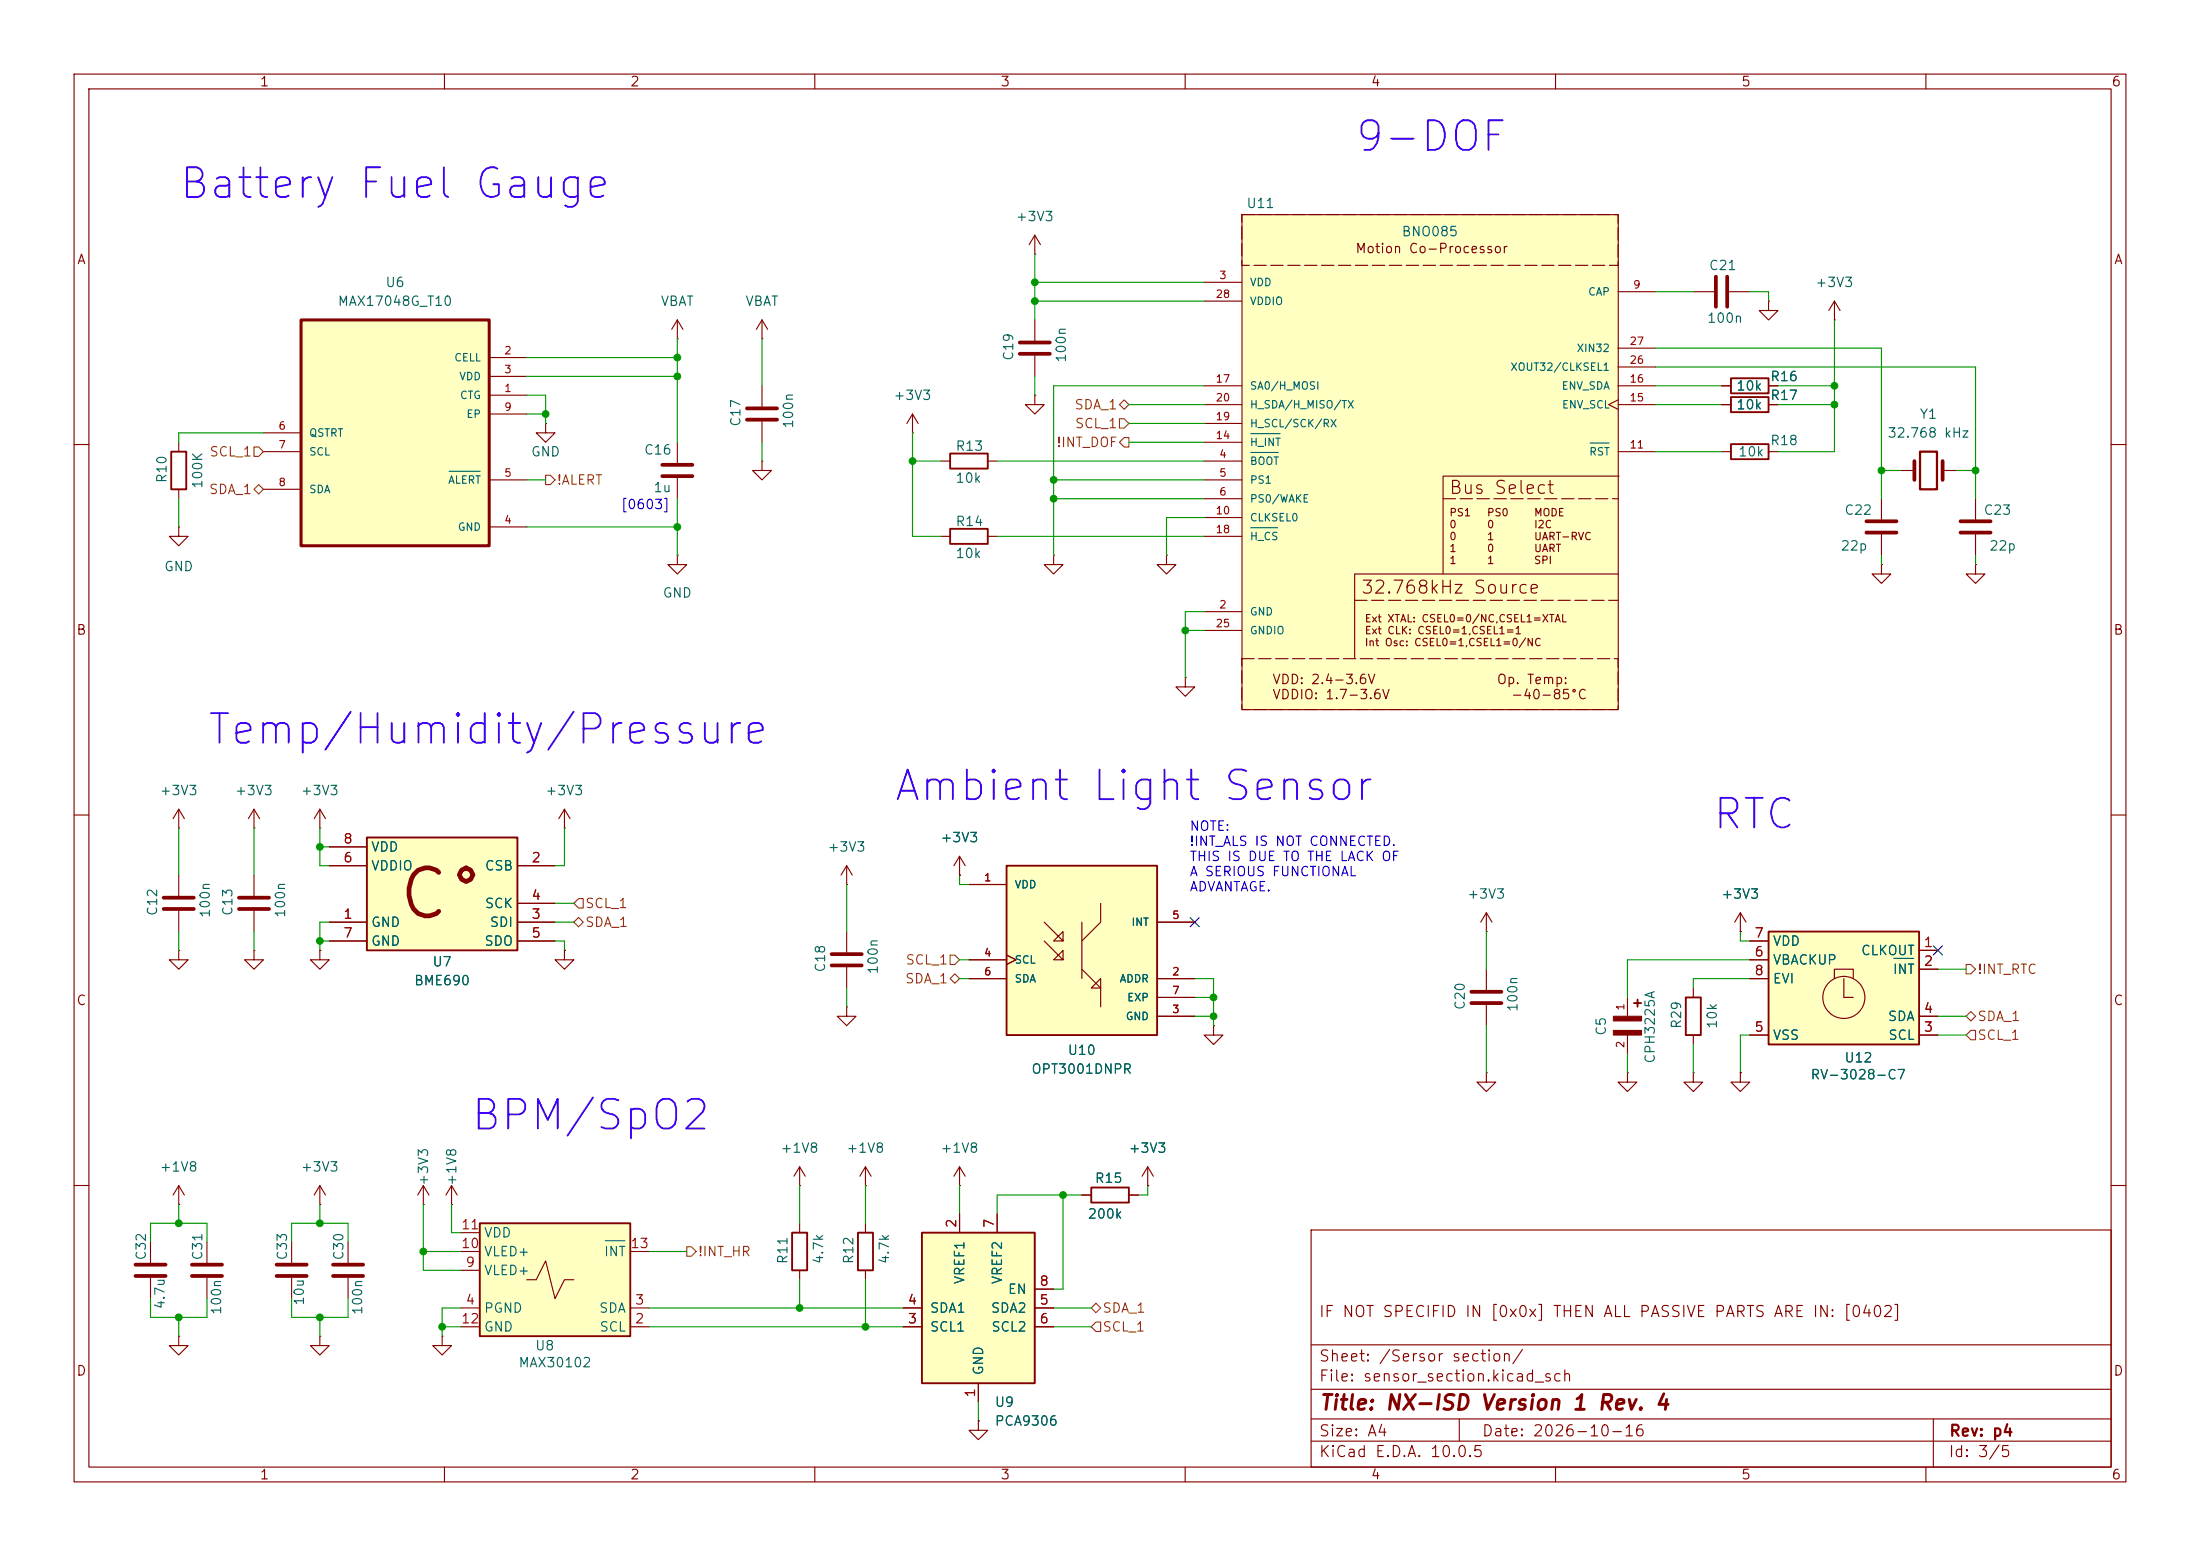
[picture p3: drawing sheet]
<svg xmlns="http://www.w3.org/2000/svg" width="297mm" height="210mm" viewBox="0 0 297 210" stroke-linecap="round" stroke-linejoin="round" font-family="sans-serif">
<g fill="none" stroke="#840000" stroke-width=".15">
<path d="M10 10h277v190h-277zM12 12h273v186h-273zM60 10v2M110 10v2M160 10v2M210 10v2M260 10v2M10 60h2M285 60h2M10 110h2M114.3 119.4h.1M114.3 116.8l-.8 1.3"/>
<path d="M114.3 116.8l.8 1.3M114.3 116.8v2.6M285 110h2M10 160h2M177 166h108v32h-108zM285 160h2M60 198v2M110 198v2M160 198v2M177 194.5h108M177 191.5h108M177 187.5h108"/>
<path d="M177 181.5h108M197 191.5v3M210 198v2M260 198v2M261 191.5v6.5"/>
</g>
<path d="M124.5 166.4h15.2v20.3h-15.2z" fill="#ffffc2"/>
<path d="M233.7 53.6h5.1v2h-5.1zM233.7 51.1h5.1v2h-5.1zM233.7 59.9h5.1v2.1h-5.1zM124.5 166.4h15.2v20.3h-15.2z" fill="none" stroke="#840000" stroke-width=".25"/>
<g fill="none" stroke="#840000" stroke-width=".15">
<path d="M91.4 45.7h.1M91.4 43.2l-.7 1.3M91.4 43.2l.8 1.3M91.4 43.2v2.5M102.9 45.7h.1M102.9 43.2l-.8 1.3M102.9 43.2l.7 1.3M102.9 43.2v2.5M232.4 54.6h1.3M232.4 52.1h1.3M238.8 54.6h1.2M238.8 52.1h1.2"/>
<path d="M24.1 71.1v1.3h1.3l-1.3 1.3-1.2-1.3h1.2M24.1 71.1h.1M91.4 74.9v1.3h1.3l-1.3 1.3-1.2-1.3h1.2M91.4 74.9h.1M232.4 61h1.3M238.8 61h1.2M254 67.3v2.8M254 72.1v2.8M24.1 111.8h.1M24.1 109.2v2.6M24.1 118.1v2.8M24.1 109.2l-.7 1.3"/>
<path d="M24.1 109.2l.8 1.3M34.3 111.8h.1M34.3 109.2v2.6M34.3 118.1v2.8M34.3 109.2l-.8 1.3M34.3 109.2l.8 1.3M43.2 111.8h.1M43.2 109.2l-.8 1.3M43.2 109.2l.7 1.3M43.2 109.2v2.6M76.2 111.8h.1M76.2 109.2l-.8 1.3"/>
<path d="M76.2 109.2l.8 1.3M76.2 109.2v2.6M24.1 128.3v1.2h1.3l-1.3 1.3-1.2-1.3h1.2M24.1 128.3h.1M24.1 122.9v2.8M34.3 128.3v1.2h1.3l-1.3 1.3-1.3-1.3h1.3M34.3 128.3h.1M34.3 122.9v2.8M43.2 128.3v1.2h1.2l-1.2 1.3-1.3-1.3h1.3M43.2 128.3h.1M76.2 128.3v1.2h1.3l-1.3 1.3-1.3-1.3h1.3M76.2 128.3h.1"/>
<path d="M24.1 162.6h.1M24.1 160v2.6M24.1 160l-.7 1.3M24.1 160l.8 1.3M39.4 167.6v2.8M39.4 172.5v2.8M57.1 162.6h.1M57.1 160l-.7 1.3M57.1 160l.8 1.3M57.1 160v2.6M121.9 179.1h2.6M121.9 176.5h2.6"/>
<path d="M129.5 163.8v2.6M134.6 163.8v2.6M139.7 179.1h2.5M139.7 176.5h2.5M139.7 174h2.5M43.2 180.3v1.3h1.2l-1.2 1.3-1.3-1.3h1.3M43.2 180.3h.1M59.7 180.3v1.3h1.3l-1.3 1.3-1.3-1.3h1.3M59.7 180.3h.1M132.1 191.8v1.2h1.2l-1.2 1.3-1.3-1.3h1.3M132.1 191.8h.1M132.1 186.7v2.5"/>
</g>
<path d="M252 70.4h4M252 71.9h4M22.1 121.2h4.1M22.1 122.7h4.1M32.3 121.2h4M32.3 122.7h4M37.3 170.7h4.1M37.3 172.2h4.1" fill="none" stroke="#840000" stroke-width=".51"/>
<path d="M238.8 125.7h20.3v15.3h-20.3z" fill="#ffffc2"/>
<path d="M238.8 125.7h20.3v15.3h-20.3zM147.3 160.3h5.1v2h-5.1z" fill="none" stroke="#840000" stroke-width=".25"/>
<g fill="none" stroke="#840000" stroke-width=".15">
<path d="M236.2 139.7h2.6M236.2 129.5h2.6M236.2 127h2.6M236.2 132.1h2.6M247.6 132.1v-1.3h2.6v1.3M248.9 132.1v2.5h1.3M259.1 128.3h2.5M259.1 130.8h2.5M259.1 139.7h2.5M259.1 137.2h2.5M47 167.6v2.8M47 172.5v2.8"/>
<path d="M146 161.3h1.3M152.4 161.3h1.3"/>
<circle cx="248.9" cy="134.6" r="2.84"/>
</g>
<path d="M255.7 129.4h2.6" fill="none" stroke="#006464" stroke-width=".15"/>
<path d="M45 170.7h4M45 172.2h4" fill="none" stroke="#840000" stroke-width=".51"/>
<path d="M49.5 113h20.3v15.3h-20.3z" fill="#ffffc2"/>
<path d="M49.5 113h20.3v15.3h-20.3zM227.6 134.6h2v5.1h-2z" fill="none" stroke="#840000" stroke-width=".25"/>
<g fill="none" stroke="#840000" stroke-width=".15">
<path d="M44.4 116.8h5.1M44.4 114.3h5.1M69.8 116.8h5.1M44.4 124.5h5.1M44.4 127h5.1M69.8 124.5h5.1M69.8 121.9h5.1M69.8 127h5.1M114.3 135.9v1.3h1.3l-1.3 1.2-1.3-1.2h1.3M114.3 135.9h.1M114.3 125.7v2.8M114.3 130.6v2.8"/>
<path d="M228.6 133.4v1.2M228.6 139.7v1.3M234.9 125.7h.1M234.9 123.2l-.7 1.3M234.9 123.2l.8 1.3M234.9 123.2v2.5M107.9 157.5l-.7 1.3M107.9 157.5l.8 1.3M107.9 157.5v2.5M219.7 144.8v1.3h1.3l-1.3 1.2-1.3-1.2h1.3M219.7 144.8h.1M228.6 144.8v1.3h1.3l-1.3 1.2-1.3-1.2h1.3"/>
<path d="M228.6 144.8h.1M234.9 144.8v1.3h1.3l-1.3 1.2-1.2-1.2h1.2M234.9 144.8h.1M43.2 162.6h.1M43.2 160l-.8 1.3M43.2 160l.7 1.3M43.2 160v2.6M107.9 160h.1"/>
</g>
<path d="M112.3 128.8h4M112.3 130.3h4" fill="none" stroke="#840000" stroke-width=".51"/>
<path d="M64.8 165.1h20.3v15.2h-20.3z" fill="#ffffc2"/>
<path d="M23.1 61h2v5h-2zM64.8 165.1h20.3v15.2h-20.3zM106.9 166.4h2.1v5.1h-2.1zM115.8 166.4h2.1v5.1h-2.1z" fill="none" stroke="#840000" stroke-width=".25"/>
<g fill="none" stroke="#840000" stroke-width=".15">
<path d="M24.1 59.7v1.3M73.7 57.2v1.2h1.2l-1.2 1.3-1.3-1.3h1.3M73.7 57.2h.1M91.4 59.7v2.8M102.9 52.1v2.8M102.9 56.9v2.8M24.1 66v1.3M91.4 64.5v2.8M102.9 62.2v1.3h1.2l-1.2 1.3-1.3-1.3h1.3M102.9 62.2h.1M219.7 134.6v2.6M219.7 139.7v2.5"/>
<path d="M129.5 157.5l-.7 1.3M129.5 157.5l.8 1.3M129.5 157.5v2.5M20.3 167.6v2.8M20.3 172.5v2.8M27.9 167.6v2.8M27.9 172.5v2.8M61 162.6h.1M61 160l-.8 1.3M61 160l.7 1.3M61 160v2.6M62.2 179.1h2.6"/>
<path d="M62.2 176.5h2.6M62.2 171.5h2.6M62.2 168.9h2.6M62.2 166.4h2.6M71.1 172.7h1.3l1.3-2.5 1.2 5.1 1.3-2.6h1.3M85.1 179.1h2.5M85.1 176.5h2.5M85.1 168.9h2.5M107.9 165.1v1.3M107.9 171.5v1.2M116.8 165.1v1.3M116.8 171.5v1.2"/>
<path d="M129.5 160h.1M24.1 180.3v1.3h1.3l-1.3 1.3-1.2-1.3h1.2M24.1 180.3h.1"/>
</g>
<path d="M81.7 167.5h2.7" fill="none" stroke="#006464" stroke-width=".15"/>
<g fill="#840000" stroke="#840000" stroke-width=".14">
<path d="M217.8 139.1h3.8v.6h-3.8z"/>
<path d="M217.8 137.2h3.8v.6h-3.8z"/>
</g>
<path d="M100.8 55.1h4.1M100.8 56.6h4.1M89.4 62.7h4.1M89.4 64.3h4.1M18.3 170.7h4.1M18.3 172.2h4.1M25.9 170.7h4.1M25.9 172.2h4.1" fill="none" stroke="#840000" stroke-width=".51"/>
<path d="M40.6 43.2h25.4v30.5h-25.4z" fill="#ffffc2"/>
<path d="M40.6 43.2h25.4v30.5h-25.4z" fill="none" stroke="#840000" stroke-width=".41"/>
<g fill="none" stroke="#840000" stroke-width=".15">
<path d="M35.6 58.4h5M66 53.3h5.1M66 48.3h5.1M66 50.8h5.1M66 55.9h5.1M123.2 58.4h.1M123.2 55.9l-.8 1.3M123.2 55.9l.8 1.3M123.2 55.9v2.5M139.7 53.3v1.3h1.3l-1.3 1.3-1.3-1.3h1.3M139.7 53.3h.1M139.7 43.2v2.8"/>
<path d="M139.7 48v2.8M35.6 61h5M35.6 66h5M66 71.1h5.1M66 64.8h5.1M127 72.4h1.3M127 62.2h1.3M133.3 72.4h1.3M133.3 62.2h1.3M142.2 74.9v1.3h1.3l-1.3 1.3-1.2-1.3h1.2M142.2 74.9h.1M157.5 74.9v1.3h1.2l-1.2 1.3-1.3-1.3h1.3"/>
<path d="M157.5 74.9h.1M129.5 118.1h.1M129.5 115.6l-.7 1.2M129.5 115.6l.8 1.2M129.5 115.6v2.5M163.8 138.4v1.3h1.3l-1.3 1.3-1.2-1.3h1.2M163.8 138.4h.1M200.7 125.7h.1M200.7 123.2v2.5M200.7 130.8v2.8M200.7 135.6v2.8M200.7 123.2l-.8 1.3"/>
<path d="M200.7 123.2l.7 1.3M116.8 157.5l-.7 1.3M116.8 157.5l.8 1.3M116.8 157.5v2.5M154.9 157.5l-.7 1.3M154.9 157.5l.8 1.3M154.9 157.5v2.5M200.7 144.8v1.3h1.2l-1.2 1.2-1.3-1.2h1.3M200.7 144.8h.1M116.8 160h.1M154.9 160h.1"/>
</g>
<path d="M60.6 63.6h4.2" fill="none" stroke="#006464" stroke-width=".15"/>
<path d="M128.3 71.4h5v2h-5zM128.3 61.2h5v2h-5z" fill="none" stroke="#840000" stroke-width=".25"/>
<path d="M137.7 46.2h4M137.7 47.8h4M198.6 133.9h4.1M198.6 135.4h4.1" fill="none" stroke="#840000" stroke-width=".51"/>
<path d="M135.9 116.8h20.3v22.9h-20.3z" fill="#ffffc2"/>
<path d="M135.9 116.8h20.3v22.9h-20.3z" fill="none" stroke="#840000" stroke-width=".25"/>
<g fill="none" stroke="#840000" stroke-width=".15">
<path d="M139.7 34.3h.1M139.7 31.8l-.8 1.2M139.7 31.8l.8 1.2M139.7 31.8v2.5M228.6 39.4h2.8M233.4 39.4h2.8M266.7 67.3v2.8M266.7 72.1v2.8M130.8 119.4h5.1M130.8 132.1h5.1M130.8 129.5h5.1M135.9 128.9l1.3 .6-1.3 .7"/>
<path d="M141 124.5l2.5 2.5v-1.3l-1.3 1.3h1.3M141 127l2.5 2.5v-1.2l-1.3 1.2h1.3M146 130.8l2.6 2.6v2.5M146 124.5v7.6M147.3 133.4l1.3-1.3v1.3zM148.6 121.9v2.6l-2.6 2.5M156.2 132.1h5.1M156.2 137.2h5.1M156.2 124.5h5.1M156.2 134.6h5.1"/>
</g>
<path d="M231.6 37.3v4.1M233.2 37.3v4.1M264.7 70.4h4M264.7 71.9h4" fill="none" stroke="#840000" stroke-width=".51"/>
<path d="M167.7 29h50.8v66.8h-50.8z" fill="#ffffc2"/>
<g fill="none" stroke="#840000" stroke-width=".15">
<path d="M162.6 38.1h5M167.7 29h50.8v66.8h-50.8zM218.4 39.4h5.1M162.6 59.7h5M162.6 54.6h5M162.6 52.1h5M162.6 57.2h5M162.6 40.6h5M218.4 54l-1.2 .6 1.2 .6M218.4 54.6h5.1M218.4 52.1h5.1M218.4 49.5h5.1"/>
<path d="M218.4 47h5.1M232.4 54.6h1.3M232.4 52.1h1.3M238.8 40.6v1.3h1.2l-1.2 1.3-1.3-1.3h1.3M238.8 40.6h.1M238.8 54.6h1.2M238.8 52.1h1.2M247.6 43.2h.1M247.6 40.6l-.7 1.3M247.6 40.6l.8 1.3M247.6 40.6v2.6M162.6 62.2h5"/>
<path d="M162.6 64.8h5M162.6 67.3h5M162.6 69.9h5M162.6 72.4h5M218.4 77.5h-35.5v11.3M218.4 61h5.1M218.6 64.3h-23.8v13.2M254 76.2v1.3h1.3l-1.3 1.2-1.3-1.2h1.3M254 76.2h.1M256.5 63.5h1.9M262.3 63.5h1.9M266.7 76.2v1.3h1.3l-1.3 1.2-1.3-1.2h1.3"/>
<path d="M266.7 76.2h.1M160 91.4v1.3h1.3l-1.3 1.3-1.3-1.3h1.3M160 91.4h.1M162.6 82.6h5M162.6 85.1h5M44.4 116.8h5.1M44.4 114.3h5.1M69.8 116.8h5.1M129.5 118.1h.1M130.8 119.4h5.1M43.2 128.3h.1M44.4 124.5h5.1"/>
<path d="M44.4 127h5.1M69.8 124.5h5.1M69.8 121.9h5.1M69.8 127h5.1M76.2 128.3h.1M130.8 132.1h5.1M130.8 129.5h5.1M135.9 128.9l1.3 .6-1.3 .7M156.2 124.5h5.1M156.2 132.1h5.1M156.2 137.2h5.1M156.2 134.6h5.1"/>
<path d="M234.9 125.7h.1M236.2 127h2.6M236.2 132.1h2.6M236.2 129.5h2.6M236.2 139.7h2.6M259.1 137.2h2.5M259.1 128.3h2.5M259.1 130.8h2.5M259.1 139.7h2.5M234.9 144.8h.1M121.9 179.1h2.6M121.9 176.5h2.6"/>
<path d="M129.5 163.8v2.6M134.6 163.8v2.6M139.7 179.1h2.5M139.7 176.5h2.5M139.7 174h2.5M146 161.3h1.3M152.4 161.3h1.3M154.9 160h.1M132.1 191.8h.1M132.1 186.7v2.5"/>
</g>
<path d="M167.6 29h50.8v6.8h-50.8zM194.8 67.3h23.6M167.6 88.9h50.8v6.9h-50.8zM182.9 81h35.5" fill="none" stroke="#840000" stroke-width=".15" stroke-dasharray="1.7 .6"/>
<path d="M168.9 58.5h3.9M214.7 59.8h2.5M168.9 61.1h3.7M168.9 71.2h3.6M255.7 129.4h2.6" fill="none" stroke="#006464" stroke-width=".15"/>
<path d="M258.4 62.2v2.6M262.3 62.2v2.6" fill="none" stroke="#840000" stroke-width=".51"/>
<path d="M259.2 61h2.3v5h-2.3z" fill="none" stroke="#840000" stroke-width=".3"/>
<g fill="none" stroke="#725600" stroke-width=".15">
<path d="M151.1 56.5h.7l.6 .7-.6 .6h-.7zM151.8 54l.6 .6-.6 .6-.7-.6zM151.8 59.1h.6v1.2h-.6l-.7-.6zM34.3 60.3h.6l.7 .7-.7 .6h-.6zM34.3 66l.6-.6 .7 .6-.7 .7zM73.7 64.1h.6l.6 .7-.6 .6h-.6zM77.5 124.5l.6-.7 .6 .7-.6 .6zM78.1 121.3h.6v1.3h-.6l-.6-.7zM128.3 128.9h.6l.6 .6-.6 .7h-.6zM128.3 132.1l.6-.7 .6 .7-.6 .6zM265.4 137.2l.7-.7 .6 .7-.6 .6zM265.4 130.2h.7l.6 .6-.6 .6h-.7z"/>
<path d="M266.1 139.1h.6v1.2h-.6l-.7-.6zM92.7 168.3h.6l.7 .6-.7 .6h-.6zM147.3 176.5l.7-.6 .6 .6-.6 .7zM148 178.4h.6v1.3h-.6l-.7-.6z"/>
</g>
<g fill="none" stroke="#009600" stroke-width=".15">
<path d="M139.7 38.1h22.9M139.7 34.3v8.9M223.5 39.4h5.1M236.2 39.4h2.6v1.2M35.6 58.4h-11.5v1.3M71.1 53.3h2.6v3.9M71.1 50.8h20.3M71.1 48.3h20.3M71.1 55.9h2.6M91.4 45.7v14M102.9 45.7v6.4M102.9 59.7v2.5"/>
<path d="M123.2 58.4v14h3.8M139.7 40.6h22.9M139.7 50.8v2.5M152.4 54.6h10.2M152.4 57.2h10.2M152.4 59.7h10.2M162.6 52.1h-20.4v22.8M223.5 54.6h8.9M223.5 52.1h8.9M223.5 47h30.5v20.3M223.5 49.5h43.2v17.8M240 54.6h7.6"/>
<path d="M240 52.1h7.6M247.6 43.2v17.8h-7.6M24.1 67.3v3.8M71.1 64.8h2.6M71.1 71.1h20.3M91.4 67.3v7.6M123.2 62.2h3.8M134.6 72.4h28M134.6 62.2h28M142.2 64.8h20.4M142.2 67.3h20.4M162.6 69.9h-5.1v5"/>
<path d="M223.5 61h8.9M254 74.9v1.3M254 63.5h2.5M264.2 63.5h2.5M266.7 74.9v1.3M160 85.1h2.6M162.6 82.6h-2.6v8.8M24.1 111.8v6.3M34.3 111.8v6.3M43.2 111.8v5h1.2M43.2 114.3h1.2M76.2 111.8v5h-1.3"/>
<path d="M114.3 119.4v6.3M129.5 118.1v1.3h1.3M24.1 125.7v2.6M34.3 125.7v2.6M43.2 127h1.2M44.4 124.5h-1.2v3.8M74.9 124.5h2.6M74.9 121.9h2.6M74.9 127h1.3v1.3M114.3 133.4v2.5M129.5 129.5h1.3M129.5 132.1h1.3"/>
<path d="M161.3 132.1h2.5v6.3M161.3 137.2h2.5M161.3 134.6h2.5M200.7 125.7v5.1M200.7 138.4v6.4M234.9 125.7v1.3h1.3M236.2 129.5h-16.5v5.1M236.2 132.1h-7.6v1.3M236.2 139.7h-1.3v5.1M261.6 137.2h3.8M261.6 130.8h3.8M261.6 139.7h3.8"/>
<path d="M219.7 142.2v2.6M228.6 141v3.8M20.3 167.6v-2.5h7.6v2.5M20.3 175.3v2.5h7.6v-2.5M24.1 162.6v2.5M24.1 177.8v2.5M39.4 167.6v-2.5h7.6v2.5M39.4 175.3v2.5h7.6v-2.5M43.2 162.6v2.5M43.2 177.8v2.5M57.1 162.6v8.9h5.1M57.1 168.9h5.1"/>
<path d="M59.7 179.1h2.5M61 162.6v3.8h1.2M62.2 176.5h-2.5v3.8M87.6 179.1h34.3M87.6 168.9h5.1M87.6 176.5h34.3M107.9 160v5.1M107.9 172.7v3.8M116.8 160v5.1M116.8 172.7v6.4M129.5 160v3.8M142.2 179.1h5.1"/>
<path d="M142.2 176.5h5.1M143.5 161.3v12.7h-1.3M146 161.3h-11.4v2.5M154.9 160v1.3h-1.2M132.1 189.2v2.6"/>
</g>
<path d="M160.7 123.9l1.2 1.2M161.9 123.9l-1.2 1.2M261 127.7l1.2 1.2M262.2 127.7l-1.2 1.2" fill="none" stroke="#000084" stroke-width=".15"/>
<g fill="#009600" stroke="#009600" stroke-width=".14">
<circle cx="43.2" cy="114.3" r=".46"/>
<circle cx="91.4" cy="71.1" r=".46"/>
<circle cx="43.2" cy="127" r=".46"/>
<circle cx="43.2" cy="165.1" r=".46"/>
<circle cx="24.1" cy="177.8" r=".46"/>
<circle cx="24.1" cy="165.1" r=".46"/>
<circle cx="43.2" cy="177.8" r=".46"/>
<circle cx="57.1" cy="168.9" r=".46"/>
<circle cx="116.8" cy="179.1" r=".46"/>
<circle cx="59.7" cy="179.1" r=".46"/>
<circle cx="107.9" cy="176.5" r=".46"/>
<circle cx="91.4" cy="48.3" r=".46"/>
<circle cx="91.4" cy="50.8" r=".46"/>
<circle cx="73.7" cy="55.9" r=".46"/>
<circle cx="142.2" cy="67.3" r=".46"/>
<circle cx="123.2" cy="62.2" r=".46"/>
<circle cx="142.2" cy="64.8" r=".46"/>
<circle cx="143.5" cy="161.3" r=".46"/>
<circle cx="163.8" cy="137.2" r=".46"/>
<circle cx="163.8" cy="134.6" r=".46"/>
<circle cx="139.7" cy="38.1" r=".46"/>
<circle cx="139.7" cy="40.6" r=".46"/>
<circle cx="160" cy="85.1" r=".46"/>
<circle cx="266.7" cy="63.5" r=".46"/>
<circle cx="254" cy="63.5" r=".46"/>
<circle cx="247.6" cy="54.6" r=".46"/>
<circle cx="247.6" cy="52.1" r=".46"/>
</g>
<text font-size="6.5" fill="#840000" x="53.3" y="125.6">C°</text>
<g font-size="4" fill="#4000ff">
<text x="182.6" y="21.4">9-DOF</text>
<text x="23.9" y="27.8">Battery Fuel Gauge</text>
<text x="27.7" y="101.5">Temp/Humidity/Pressure</text>
<text x="120.4" y="109.1">Ambient Light Sensor</text>
<text x="230.9" y="112.9">RTC</text>
<text x="63.3" y="153.5">BPM/SpO2</text>
</g>
<text font-size="2" fill="#840000" x="178" y="190.8">Title: NX-ISD Version 1 Rev. 4</text>
<g font-size="1.7" fill="#840000">
<text x="195.5" y="67.1">Bus Select</text>
<text x="183.6" y="80.6">32.768kHz Source</text>
</g>
<g font-size="1.5" fill="#840000">
<text x="178" y="178.1">IF NOT SPECIFID IN [0x0x] THEN ALL PASSIVE PARTS ARE IN: [0402]</text>
<text x="178" y="184.1">Sheet: /Sersor section/</text>
<text x="178" y="186.8">File: sensor_section.kicad_sch</text>
<text x="178" y="197">KiCad E.D.A. 10.0.5</text>
<text x="178" y="194.2">Size: A4</text>
<text x="200" y="194.2">Date: 2026-10-16</text>
<text x="263" y="197">Id: 3/5</text>
<text x="263" y="194.2">Rev: p4</text>
</g>
<g font-size="1.3" fill="#840000">
<text x="35" y="12">1</text>
<text x="85" y="12">2</text>
<text x="135" y="12">3</text>
<text x="185" y="12">4</text>
<text x="235" y="12">5</text>
<text x="285" y="12">6</text>
<text x="10.3" y="36">A</text>
<text x="182.9" y="34.5">Motion Co-Processor</text>
<text x="285.3" y="36">A</text>
<text x="10.2" y="86">B</text>
<text x="285.2" y="86">B</text>
<text x="171.7" y="92.7">VDD: 2.4-3.6V</text>
<text x="171.7" y="94.7">VDDIO: 1.7-3.6V</text>
<text x="202" y="92.7">Op. Temp:</text>
<text x="203.9" y="94.7">-40-85°C</text>
<text x="10.2" y="136">C</text>
<text x="221.9" y="136.3" transform="rotate(-90 221.9 136.3)">+</text>
<text x="285.2" y="136">C</text>
<text x="10.2" y="186">D</text>
<text x="285.2" y="186">D</text>
<text x="35" y="200">1</text>
<text x="85" y="200">2</text>
<text x="135" y="200">3</text>
<text x="185" y="200">4</text>
<text x="235" y="200">5</text>
<text x="285" y="200">6</text>
</g>
<g font-size="1.3" fill="#006464">
<text x="168.2" y="28.4">U11</text>
<text x="137" y="30.2">+3V3</text>
<text x="189.1" y="32.2">BNO085</text>
<text x="45.5" y="41.6">MAX17048G_T10</text>
<text x="51.9" y="39.1">U6</text>
<text x="89.1" y="41.6">VBAT</text>
<text x="100.5" y="41.6">VBAT</text>
<text x="230.6" y="36.8">C21</text>
<text x="245" y="39.1">+3V3</text>
<text x="230.4" y="43.9">100n</text>
<text x="137.1" y="48.8" transform="rotate(-90 137.1 48.8)">C19</text>
<text x="144.2" y="49" transform="rotate(-90 144.2 49)">100n</text>
<text x="234.3" y="53">10k</text>
<text x="238.9" y="51.8">R16</text>
<text x="100.3" y="57.7" transform="rotate(-90 100.3 57.7)">C17</text>
<text x="107.4" y="57.9" transform="rotate(-90 107.4 57.9)">100n</text>
<text x="120.5" y="54.3">+3V3</text>
<text x="234.3" y="55.6">10k</text>
<text x="238.9" y="54.3">R17</text>
<text x="254.7" y="59.4">32.768 kHz</text>
<text x="259.1" y="56.8">Y1</text>
<text x="22.8" y="65.3" transform="rotate(-90 22.8 65.3)">R10</text>
<text x="71.6" y="61.9">GND</text>
<text x="86.9" y="61.7">C16</text>
<text x="128.9" y="65.5">10k</text>
<text x="128.9" y="61.2">R13</text>
<text x="234.6" y="61.9">10k</text>
<text x="238.9" y="60.4">R18</text>
<text x="27.6" y="66.1" transform="rotate(-90 27.6 66.1)">100K</text>
<text x="88.1" y="66.7">1u</text>
<text x="128.9" y="71.3">R14</text>
<text x="248.9" y="69.8">C22</text>
<text x="267.7" y="69.8">C23</text>
<text x="22.1" y="77.4">GND</text>
<text x="128.9" y="75.6">10k</text>
<text x="248.4" y="74.6">22p</text>
<text x="268.5" y="74.6">22p</text>
<text x="89.4" y="81">GND</text>
<text x="21.5" y="107.6">+3V3</text>
<text x="31.6" y="107.6">+3V3</text>
<text x="40.5" y="107.6">+3V3</text>
<text x="73.5" y="107.6">+3V3</text>
<text x="126.9" y="114">+3V3</text>
<text x="50" y="117.8">VDDIO</text>
<text x="50" y="115.3">VDD</text>
<text x="65.4" y="117.8">CSB</text>
<text x="111.6" y="115.3">+3V3</text>
<text x="21.5" y="123.7" transform="rotate(-90 21.5 123.7)">C12</text>
<text x="28.6" y="124" transform="rotate(-90 28.6 124)">100n</text>
<text x="31.7" y="123.7" transform="rotate(-90 31.7 123.7)">C13</text>
<text x="38.8" y="124" transform="rotate(-90 38.8 124)">100n</text>
<text x="50" y="125.4">GND</text>
<text x="65.4" y="122.9">SCK</text>
<text x="66" y="125.4">SDI</text>
<text x="198" y="121.6">+3V3</text>
<text x="232.3" y="121.6">+3V3</text>
<text x="50" y="128">GND</text>
<text x="58.3" y="130.8">U7</text>
<text x="65.3" y="128">SDO</text>
<text x="111.7" y="131.3" transform="rotate(-90 111.7 131.3)">C18</text>
<text x="118.8" y="131.6" transform="rotate(-90 118.8 131.6)">100n</text>
<text x="239.2" y="130.5">VBACKUP</text>
<text x="239.2" y="128">VDD</text>
<text x="251.1" y="129.2">CLKOUT</text>
<text x="255.4" y="131.8">INT</text>
<text x="55.8" y="133.3">BME690</text>
<text x="198.1" y="136.4" transform="rotate(-90 198.1 136.4)">C20</text>
<text x="205.2" y="136.7" transform="rotate(-90 205.2 136.7)">100n</text>
<text x="239.2" y="133">EVI</text>
<text x="144" y="142.7">U10</text>
<text x="217.1" y="139.9" transform="rotate(-90 217.1 139.9)">C5</text>
<text x="223.7" y="143.6" transform="rotate(-90 223.7 143.6)">CPH3225A</text>
<text x="227.3" y="139" transform="rotate(-90 227.3 139)">R29</text>
<text x="232.1" y="139" transform="rotate(-90 232.1 139)">10k</text>
<text x="239.2" y="140.7">VSS</text>
<text x="248.9" y="143.7">U12</text>
<text x="254.8" y="138.1">SDA</text>
<text x="254.8" y="140.7">SCL</text>
<text x="139.1" y="145.2">OPT3001DNPR</text>
<text x="244.3" y="146">RV-3028-C7</text>
<text x="105.3" y="155.9">+1V8</text>
<text x="114.2" y="155.9">+1V8</text>
<text x="126.9" y="155.9">+1V8</text>
<text x="152.3" y="155.9">+3V3</text>
<text x="21.5" y="158.4">+1V8</text>
<text x="40.5" y="158.4">+3V3</text>
<text x="58.1" y="160.1" transform="rotate(-90 58.1 160.1)">+3V3</text>
<text x="61.9" y="160.1" transform="rotate(-90 61.9 160.1)">+1V8</text>
<text x="147.7" y="160">R15</text>
<text x="65.3" y="167.3">VDD</text>
<text x="146.7" y="164.8">200k</text>
<text x="20" y="170.2" transform="rotate(-90 20 170.2)">C32</text>
<text x="27.6" y="170.2" transform="rotate(-90 27.6 170.2)">C31</text>
<text x="39.1" y="170.2" transform="rotate(-90 39.1 170.2)">C33</text>
<text x="46.7" y="170.2" transform="rotate(-90 46.7 170.2)">C30</text>
<text x="65.3" y="172.4">VLED+</text>
<text x="65.3" y="169.9">VLED+</text>
<text x="81.5" y="169.9">INT</text>
<text x="106.6" y="170.7" transform="rotate(-90 106.6 170.7)">R11</text>
<text x="111.5" y="170.7" transform="rotate(-90 111.5 170.7)">4.7k</text>
<text x="115.5" y="170.7" transform="rotate(-90 115.5 170.7)">R12</text>
<text x="120.3" y="170.7" transform="rotate(-90 120.3 170.7)">4.7k</text>
<text x="130.5" y="173.4" transform="rotate(-90 130.5 173.4)">VREF1</text>
<text x="135.6" y="173.4" transform="rotate(-90 135.6 173.4)">VREF2</text>
<text x="22.6" y="176.8" transform="rotate(-90 22.6 176.8)">4.7u</text>
<text x="30.2" y="177.6" transform="rotate(-90 30.2 177.6)">100n</text>
<text x="41.3" y="176.3" transform="rotate(-90 41.3 176.3)">10u</text>
<text x="49.2" y="177.6" transform="rotate(-90 49.2 177.6)">100n</text>
<text x="65.3" y="177.5">PGND</text>
<text x="80.8" y="177.5">SDA</text>
<text x="125.4" y="177.5">SDA1</text>
<text x="133.7" y="177.5">SDA2</text>
<text x="136" y="175">EN</text>
<text x="65.3" y="180">GND</text>
<text x="69.9" y="184.9">MAX30102</text>
<text x="72.2" y="182.6">U8</text>
<text x="80.8" y="180">SCL</text>
<text x="125.4" y="180">SCL1</text>
<text x="133" y="185.7" transform="rotate(-90 133 185.7)">GND</text>
<text x="133.7" y="180">SCL2</text>
<text x="134.2" y="190.2">U9</text>
<text x="134.2" y="192.7">PCA9306</text>
</g>
<g font-size="1.3" fill="#725600">
<text x="145" y="55.6">SDA_1</text>
<text x="145" y="58.1">SCL_1</text>
<text x="28.2" y="61.9">SCL_1</text>
<text x="75.1" y="65.7">!ALERT</text>
<text x="142.5" y="60.7">!INT_DOF</text>
<text x="28.1" y="67">SDA_1</text>
<text x="78.9" y="125.4">SDA_1</text>
<text x="78.9" y="122.9">SCL_1</text>
<text x="122.2" y="130.5">SCL_1</text>
<text x="266.9" y="131.8">!INT_RTC</text>
<text x="122.1" y="133">SDA_1</text>
<text x="266.9" y="138.1">SDA_1</text>
<text x="266.9" y="140.7">SCL_1</text>
<text x="94.1" y="169.9">!INT_HR</text>
<text x="148.8" y="177.5">SDA_1</text>
<text x="148.8" y="180">SCL_1</text>
</g>
<g font-size="1.3" fill="#0000c2">
<text x="83.7" y="69">[0603]</text>
<text x="160.5" y="112.4">NOTE:</text>
<text x="160.5" y="114.5">!INT_ALS IS NOT CONNECTED.</text>
<text x="160.5" y="116.5">THIS IS DUE TO THE LACK OF</text>
<text x="160.5" y="118.6">A SERIOUS FUNCTIONAL</text>
<text x="160.5" y="120.6">ADVANTAGE.</text>
</g>
<g font-size="1.3" fill="#a90000">
<text x="46.3" y="116.7">6</text>
<text x="46.3" y="114.2">8</text>
<text x="71.7" y="116.7">2</text>
<text x="46.3" y="124.3">1</text>
<text x="71.7" y="124.3">3</text>
<text x="71.7" y="121.8">4</text>
<text x="46.3" y="126.9">7</text>
<text x="71.7" y="126.9">5</text>
<text x="236.8" y="129.4">6</text>
<text x="236.8" y="126.9">7</text>
<text x="236.8" y="131.9">8</text>
<text x="259.6" y="128.1">1</text>
<text x="259.6" y="130.7">2</text>
<text x="259.6" y="137">4</text>
<text x="236.8" y="139.6">5</text>
<text x="259.6" y="139.6">3</text>
<text x="62.2" y="166.2">11</text>
<text x="129.4" y="165.8" transform="rotate(-90 129.4 165.8)">2</text>
<text x="134.5" y="165.8" transform="rotate(-90 134.5 165.8)">7</text>
<text x="62.2" y="168.8">10</text>
<text x="62.8" y="171.3">9</text>
<text x="85" y="168.8">13</text>
<text x="140.2" y="173.9">8</text>
<text x="62.2" y="178.9">12</text>
<text x="62.8" y="176.4">4</text>
<text x="85.6" y="178.9">2</text>
<text x="85.6" y="176.4">3</text>
<text x="122.5" y="178.9">3</text>
<text x="122.5" y="176.4">4</text>
<text x="140.2" y="176.4">5</text>
<text x="140.2" y="178.9">6</text>
<text x="131.9" y="188.7" transform="rotate(-90 131.9 188.7)">1</text>
</g>
<g font-size="1" fill="#a90000">
<text x="164" y="40.5">28</text>
<text x="164.5" y="37.9">3</text>
<text x="220.4" y="39.2">9</text>
<text x="219.9" y="46.8">27</text>
<text x="68" y="53.2">1</text>
<text x="68" y="48.1">2</text>
<text x="68" y="50.6">3</text>
<text x="164" y="51.9">17</text>
<text x="219.9" y="51.9">16</text>
<text x="219.9" y="49.3">26</text>
<text x="37.5" y="58.2">6</text>
<text x="68" y="55.7">9</text>
<text x="164" y="59.5">14</text>
<text x="164" y="57">19</text>
<text x="164" y="54.4">20</text>
<text x="219.9" y="54.4">15</text>
<text x="37.5" y="60.8">7</text>
<text x="37.5" y="65.9">8</text>
<text x="68" y="64.6">5</text>
<text x="164.5" y="62">4</text>
<text x="164.5" y="64.6">5</text>
<text x="219.9" y="60.8">11</text>
<text x="68" y="70.9">4</text>
<text x="164" y="69.7">10</text>
<text x="164.5" y="67.1">6</text>
<text x="164" y="72.2">18</text>
<text x="164.5" y="82.4">2</text>
<text x="164" y="84.9">25</text>
<text x="132.8" y="119.2">1</text>
<text x="158.2" y="124.3">5</text>
<text x="132.8" y="129.4">4</text>
<text x="132.8" y="131.9">6</text>
<text x="158.2" y="131.9">2</text>
<text x="158.2" y="137">3</text>
<text x="158.2" y="134.4">7</text>
<text x="219.5" y="136.5" transform="rotate(-90 219.5 136.5)">1</text>
<text x="219.5" y="141.6" transform="rotate(-90 219.5 141.6)">2</text>
</g>
<g font-size="1" fill="#006464">
<text x="168.7" y="38.9">VDD</text>
<text x="168.7" y="41.4">VDDIO</text>
<text x="214.3" y="40.1">CAP</text>
<text x="212.8" y="47.8">XIN32</text>
<text x="61.2" y="49">CELL</text>
<text x="61.9" y="51.6">VDD</text>
<text x="168.7" y="52.8">SA0/H_MOSI</text>
<text x="203.8" y="50.3">XOUT32/CLKSEL1</text>
<text x="210.7" y="52.8">ENV_SDA</text>
<text x="41.7" y="59.2">QSTRT</text>
<text x="62" y="54.1">CTG</text>
<text x="62.9" y="56.6">EP</text>
<text x="168.7" y="57.9">H_SCL/SCK/RX</text>
<text x="168.7" y="55.4">H_SDA/H_MISO/TX</text>
<text x="210.8" y="55.4">ENV_SCL</text>
<text x="41.7" y="61.7">SCL</text>
<text x="60.4" y="65.5">ALERT</text>
<text x="168.7" y="63">BOOT</text>
<text x="168.7" y="65.5">PS1</text>
<text x="168.7" y="60.5">H_INT</text>
<text x="214.5" y="61.7">RST</text>
<text x="41.7" y="66.8">SDA</text>
<text x="61.7" y="71.9">GND</text>
<text x="168.7" y="68.1">PS0/WAKE</text>
<text x="168.7" y="70.6">CLKSEL0</text>
<text x="168.7" y="73.2">H_CS</text>
<text x="168.7" y="83.3">GND</text>
<text x="168.7" y="85.9">GNDIO</text>
<text x="136.9" y="120.1">VDD</text>
<text x="152.7" y="125.2">INT</text>
<text x="136.9" y="130.3">SCL</text>
<text x="136.9" y="132.8">SDA</text>
<text x="151.1" y="132.8">ADDR</text>
<text x="151.9" y="137.9">GND</text>
<text x="152.1" y="135.4">EXP</text>
</g>
<g font-size="1" fill="#840000">
<text x="195.6" y="69.9">PS1</text>
<text x="195.6" y="71.5">0</text>
<text x="200.7" y="69.9">PS0</text>
<text x="200.7" y="71.5">0</text>
<text x="207" y="69.9">MODE</text>
<text x="207" y="71.5">I2C</text>
<text x="195.6" y="73.1">0</text>
<text x="195.6" y="74.8">1</text>
<text x="195.6" y="76.4">1</text>
<text x="200.7" y="73.1">1</text>
<text x="200.7" y="74.8">0</text>
<text x="200.7" y="76.4">1</text>
<text x="207" y="73.1">UART-RVC</text>
<text x="207" y="74.8">UART</text>
<text x="207" y="76.4">SPI</text>
<text x="184.2" y="84.2">Ext XTAL: CSEL0=0/NC,CSEL1=XTAL</text>
<text x="184.2" y="85.8">Ext CLK: CSEL0=1,CSEL1=1</text>
<text x="184.2" y="87.5">Int Osc: CSEL0=1,CSEL1=0/NC</text>
</g>
</svg>
